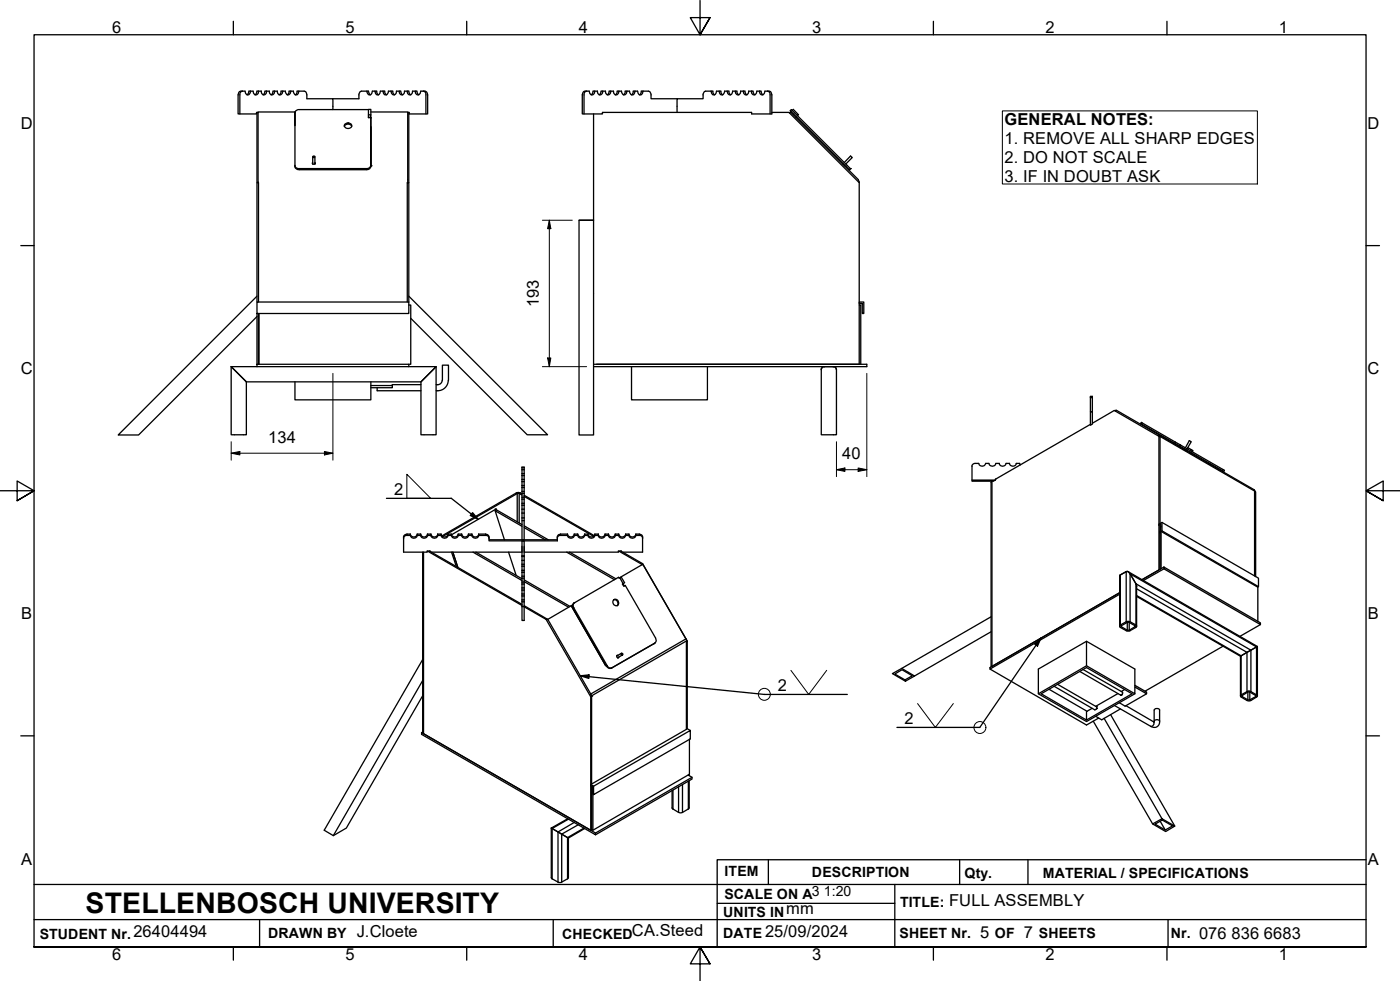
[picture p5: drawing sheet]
<svg xmlns="http://www.w3.org/2000/svg" width="410mm" height="287mm" viewBox="0 0 410 287" stroke-linecap="round" stroke-linejoin="round" font-family="sans-serif">
<!-- layer: Visible Edges(ISO) -->
<g fill="none" stroke="#000" stroke-width=".38">
<path d="M71 26.7l-.6 .3-.2 .5v5.9M73.3 26.7a.83 .83 0 0 1-.8 1.1 .83 .83 0 0 1-.7-1.1h-1.5l-.5 .6-.1 6.1h5.4l.1-.5M75.6 32.9h-.4v20.6h.5v34.9M75.7 26.7a.83 .83 0 0 1-.8 1.1 .83 .83 0 0 1-.8-1.1h-1.2l-.6 1.1M78 26.7a.81 .81 0 0 1-.7 1.1 .81 .81 0 0 1-.8-1.1h-1.3l-.5 1.1M80.4 26.7a.81 .81 0 0 1-.8 1.1 .81 .81 0 0 1-.7-1.1h-1.3l-.6 1.1M82.8 26.7a.83 .83 0 0 1-.8 1.1 .83 .83 0 0 1-.8-1.1h-1.3l-.1 .7-.4 .4M85.2 26.7a.83 .83 0 0 1-.8 1.1 .83 .83 0 0 1-.8-1.1h-1.3l-.2 .7-.4 .4M86.4 32.8v4M86.5 27.8l.4-.6 .1-.5h2.1l.4 .1 .2 .5 .2 1.6h7.6v3.2M87.5 26.7a.83 .83 0 0 1-.8 1.1 .83 .83 0 0 1-.8-1.1h-1.3v.5l-.5 .6M100.8 37a1.24 1.24 0 0 1 2.2 0"/>
<path d="M100.9 36.5a1.1 1.1 0 0 1 1.3-.5 1.1 1.1 0 0 1 .7 1.1 1.15 1.15 0 0 1-1.2 .5 1.15 1.15 0 0 1-.9-.9zM107.4 26.7a.83 .83 0 0 0 .8 1.1 .83 .83 0 0 0 .8-1.1h1.3l.1 .5 .4 .6M107.9 34.4h.7v-.8h-.7v.8h.7v.3M107.9 33.6v-1.6h.7v1.6M107.9 32.1h-20.5l-.7 .3-.3 .6M107.9 34.2v.2M108.5 27.8l-.6-1.1h-2l-.6 .3a2.15 2.15 0 0 0-.2 1.9h-7.6M108.6 32.8h10.8v20.7M108.6 34.4v14.4l-.3 .6-.8 .3h-20.1l-1-.7v-16.2h-10.8v20.7M109.8 26.7a.83 .83 0 0 0 .8 1.1 .83 .83 0 0 0 .8-1.1h1.2l.1 .5 .5 .6M112.1 26.7a.83 .83 0 0 0 .8 1.1 .83 .83 0 0 0 .8-1.1h1.3l.1 .5 .4 .6M114.5 26.7a.83 .83 0 0 0 .8 1.1 .83 .83 0 0 0 .8-1.1h1.2l.2 .7 .4 .4"/>
<path d="M116.9 26.7a.81 .81 0 0 0 .8 1.1 .81 .81 0 0 0 .7-1.1h1.3l.2 .7 .4 .4M119.3 26.7a.81 .81 0 0 0 .7 1.1 .81 .81 0 0 0 .8-1.1h1.2l.6 1.1M119.4 32.9h.3M119.7 32.9v55.5M121.6 26.7a.83 .83 0 0 0 .8 1.1 .83 .83 0 0 0 .8-1.1h1.5l.4 .6 .1 6.1h-5.4l-.1-.5M124 26.7l.5 .3 .2 .5v5.9M171.8 26.7l-.6 .3-.2 .5v5.9M173.8 33.4v93.9h-4.3v-62.8h4.3h-4.3M174.1 26.7a.83 .83 0 0 1-.8 1.1 .83 .83 0 0 1-.8-1.1h-1.4l-.5 .6-.1 6.1h5.9v-.5h43.7v.5h5.9l-.1-6.1-.5-.6h-1.4a.83 .83 0 0 1-.8 1.1 .83 .83 0 0 1-.8-1.1M176.5 26.7a.81 .81 0 0 1-.8 1.1 .81 .81 0 0 1-.8-1.1h-1.2l-.6 1.1M178.8 26.7a.81 .81 0 0 1-.7 1.1 .81 .81 0 0 1-.8-1.1h-1.3l-.5 1.1M181.2 26.7a.83 .83 0 0 1-.8 1.1 .83 .83 0 0 1-.8-1.1h-1.2l-.2 .7-.4 .4"/>
<path d="M183.6 26.7a.83 .83 0 0 1-.8 1.1 .83 .83 0 0 1-.8-1.1h-1.3l-.2 .7-.4 .4M185.9 26.7a.83 .83 0 0 1-.8 1.1 .83 .83 0 0 1-.8-1.1h-1.2l-.1 .5-.4 .6M187.3 27.8l.4-.6 .1-.5h2.1l.5 .3a2.15 2.15 0 0 1 .2 1.9h7.6M188.3 26.7a.83 .83 0 0 1-.8 1.1 .83 .83 0 0 1-.8-1.1h-1.3v.5l-.5 .6M208.2 26.7a.83 .83 0 0 0 .8 1.1 .83 .83 0 0 0 .8-1.1h1.3v.5l.5 .6M209.2 27.8l-.4-.6-.1-.5h-2.1l-.5 .3a2.15 2.15 0 0 0-.2 1.9h-7.7v4M210.6 26.7a.83 .83 0 0 0 .8 1.1 .83 .83 0 0 0 .8-1.1h1.2l.1 .5 .4 .6M212.9 26.7a.83 .83 0 0 0 .8 1.1 .83 .83 0 0 0 .8-1.1h1.3l.2 .7 .3 .4M215.3 26.7a.81 .81 0 0 0 .8 1.1 .81 .81 0 0 0 .8-1.1h1.2l.2 .7 .4 .4M217.7 26.7a.81 .81 0 0 0 .7 1.1 .81 .81 0 0 0 .8-1.1h1.3l.5 1.1M220 26.7a.83 .83 0 0 0 .8 1.1 .83 .83 0 0 0 .8-1.1h1.2l.6 1.1M224.7 26.7l.6 .3 .2 .5v5.9"/>
<path d="M226 32.9h5l20.6 20.6M231.2 33.1l.3-.3 19.8 19.8M231.6 32.7l-.1 .1M231.7 32.1l17.3 17.3-.3 .3-17.3-17.3zM232 32.3l.3-.3 1.5 1.6-.3 .3M233.2 34.2l-.2 .2M75.2 53.5v34.9M86.4 48.4l.2 .6 .8 .4h20.1l.8-.4 .3-.5M91.6 47.6a.35 .35 0 0 0 .3 .5 .35 .35 0 0 0 .3-.5M91.6 45.9v2.1M91.6 47.9l-.1 .1M92.2 45.9v2.1"/>
<path d="M92.2 47.9l.1 .1M119.7 53.5h-.4v34.9M246.9 47.9l-.2 .1M247.2 47.6l1.8-1.9 .6 .4-2 1.9M247.3 48.3l-.1 .2M251.3 52.7l.2 .6M251.6 53.2v53.4M75.2 88.4h44.5v3.4h-44.5zM75.2 86.7l-40.6 40.6h6l34.6-34.6M75.2 91.8v14.8M75.7 91.8v14.8M75.8 91.8v14.8"/>
<path d="M119.7 89.3h.6v17.3h-.6M119.7 86.7l40.6 40.6h-5.9l-34.1-34.1M251.6 89.3h.4v17.3M251.6 88.4h1.3v3.4h-.4v-2.9h-.9zM67.7 107.3l4.4 4.5M67.7 107.3v20h4.4v-15.5M67.7 107.3h7.5M75.2 106.6h44.5v.7h-44.5zM86.4 111.8v5.2h22.2v-5.2M108.6 112.9h6.3v.6h-6.3M110.4 113.5v.9h12.9M119.7 107.3h8l-4.4 4.5h-51.2"/>
<path d="M123.3 112.6h-8.4v.3M124.1 110.9l3.6-3.6v20h-4.4v-15.5zM129.5 111.3a1.4 1.4 0 0 1-1.8 1.3M129.5 111.3v-4.4h1.8v4.4M131.3 111.3a3.1 3.1 0 0 1-3.6 3.1M173.8 106.6h80v.7h-80M184.9 107.3v9.7h22.2v-9.7M241.4 107.3l-.5 .1-.4 .6v19.3h4.4v-19.1l-.2-.6-.7-.3M152.8 137.5h.7M152.8 139.2h.7M152.8 138.6h.7M298.8 136.1l-.2-.4h-1a1 1 0 0 1-1 .8 1 1 0 0 1-1-.8h-1a1 1 0 0 1-1 .8 1 1 0 0 1-1-.8h-1a1.04 1.04 0 0 1-1 .8 1.04 1.04 0 0 1-1-.8h-1a1.04 1.04 0 0 1-1 .8 1.04 1.04 0 0 1-1-.8h-1.3l-.7 .5v4.3"/>
<path d="M319.3 120.5h.5v3.7l-.5 .3v-8.5h.5v4.5M319.3 124.2l-27.8 16.1M319.8 123.9l6.5-3.7 13.4 7.7v25.3M326.6 120.3l.2-.3 12.6 7.3M334.2 123.6l24.3 14.1-.2 .3-14.3-8.3-9.8-5.6-.2-.1zM339.3 127.7v39.1M339.4 127.3l.2 .5M339.4 127.3l27.9 16.1 .1 .6M346.8 131.4v.2M347.1 131.1l1.1-2.1 .6 .3-1.2 2M347.4 131.7l-.1 .2M347.5 131.8l-.2 .1"/>
<path d="M347.7 131.4l.2-.3 1 .5-.2 .4M348.5 132.3l-.1 .2M348.9 131.6l.4 .3-.2 .3M348.9 132.6l-.1 .1M353.8 135.7l.6 .3M120.1 156.4l-1.4 .1-.5 .5v4.6h6.8v-.3h.9M120.1 156.4a1.04 1.04 0 0 0 1.1 .8 1.04 1.04 0 0 0 1-.8M120.1 156.7l-1.4 .1-.5 .8M120.1 156.7a1.04 1.04 0 0 0 1.1 .9 1.04 1.04 0 0 0 1-.9M120.1 156.4v.3M122.2 156.4h1M122.2 156.7h1"/>
<path d="M122.2 156.4v.3M123.2 156.4a1 1 0 0 0 1 .8 1 1 0 0 0 1-.8M123.2 156.7a1 1 0 0 0 1 .9 1 1 0 0 0 1-.9M123.2 156.4v.3M125.2 156.4h1M125.2 156.7h1M125.2 156.4v.3M126.2 156.4a1 1 0 0 0 1 .8 1 1 0 0 0 .9-.8M126.2 156.7a1 1 0 0 0 1 .9 1 1 0 0 0 .9-.9M126.2 156.4v.3M128.1 156.4h1.1M128.1 156.7h1.1"/>
<path d="M128.1 156.4v.3M129.2 156.4a1.04 1.04 0 0 0 1 .8 1.04 1.04 0 0 0 1-.8M129.2 156.7a1.04 1.04 0 0 0 1 .9 1.04 1.04 0 0 0 1-.9M129.2 156.4v.3M131.2 156.4h.9M131.2 156.7h.9M131.2 156.4v.3M132.1 156.4a1.04 1.04 0 0 0 1.1 .8 1.04 1.04 0 0 0 1-.8M132.1 156.7a1.04 1.04 0 0 0 1.1 .9 1.04 1.04 0 0 0 1-.9M132.1 156.4v.3M134.2 156.4h1M134.2 156.7h1"/>
<path d="M134.2 156.4v.3M135.2 156.4a1 1 0 0 0 1 .8 1 1 0 0 0 1-.8M135.2 156.7a1 1 0 0 0 1 .9 1 1 0 0 0 1-.9M135.2 156.4v.3M137.2 156.4h1M137.2 156.7h1M137.2 156.4v.3M138.2 156.4a1 1 0 0 0 1 .8 1 1 0 0 0 .9-.8M138.2 156.7a1 1 0 0 0 1 .9 1 1 0 0 0 .9-.9M138.2 156.4v.3M140.1 156.4l2.6 .1 .4 .3 .1 .8M140.1 156.7l2.6 .1 .5 .8"/>
<path d="M140.1 156.4v.3M143.2 158h20M145 149h.3l.1 .2M145 149.5l.4-.3 7.4 4.4M145.3 149l-13.1 7.5M152.8 144.6l-.9-.4-.7 .1-21.8 12.6M152.8 144.9l-.9-.5-.5 .1-21.8 12.5M152.8 154.1l-7.8-4.6 2.7 8.5M152.8 158.4h.7v23.2h-.7zM152.8 158v-21.3h.7v21.3M152.8 160v1.6h-26.5M152.8 152.4h.7"/>
<path d="M152.8 142.1h.7M152.8 141h.7M152.8 149h.7M152.8 147.9h.7M152.8 143.8h.7M152.8 142.7h.7M152.8 140.3h.7M152.8 147.3h.7M152.8 146.1h.7M152.8 145.6h.7M152.8 144.4h.7M153.5 160v1.6h27.5v-.3h.9"/>
<path d="M153.5 145l20.5 11.8M153.5 145.3l20.3 11.7M153.5 153.9l7 4.1M153.5 154.4l6.1 3.6M166.2 156.4l-2.6 .1-.4 .5v1.3h-20v-.7M166.2 156.7l-2.6 .1-.4 .8M166.2 156.4a1 1 0 0 0 1 .8 1 1 0 0 0 .9-.8M166.2 156.7a1 1 0 0 0 1 .9 1 1 0 0 0 .9-.9M166.2 156.4v.3M168.1 156.4h1.1M168.1 156.7h1.1M168.1 156.4v.3"/>
<path d="M169.2 156.4a1.04 1.04 0 0 0 1 .8 1.04 1.04 0 0 0 1-.8M169.2 156.7a1.04 1.04 0 0 0 1 .9 1.04 1.04 0 0 0 1-.9M169.2 156.4v.3M171.2 156.4h.9M171.2 156.7h.9M171.2 156.4v.3M172.1 156.4a1.04 1.04 0 0 0 1.1 .8 1.04 1.04 0 0 0 1-.8M172.1 156.7a1.04 1.04 0 0 0 1.1 .9 1.04 1.04 0 0 0 1-.9M172.1 156.4v.3M174.2 156.4h1M174.2 156.7h1M174.2 156.4v.3"/>
<path d="M175.2 156.4a1 1 0 0 0 1 .8 1 1 0 0 0 1-.8M175.2 156.7a1 1 0 0 0 1 .9 1 1 0 0 0 1-.9M175.2 156.4v.3M177.2 156.4h1M177.2 156.7h1M177.2 156.4v.3M178.2 156.4a1 1 0 0 0 1 .8 1 1 0 0 0 .9-.8M178.2 156.7a1 1 0 0 0 1 .9 1 1 0 0 0 .9-.9M178.2 156.4v.3M180.1 156.4h1.1M180.1 156.7h1.1M180.1 156.4v.3"/>
<path d="M181.2 156.4a1.04 1.04 0 0 0 1 .8 1.04 1.04 0 0 0 1-.8M181.2 156.7a1.04 1.04 0 0 0 1 .9 1.04 1.04 0 0 0 1-.9M181.2 156.4v.3M183.2 156.4h.9M183.2 156.7h.9M183.2 156.4v.3M184.1 156.4a1.04 1.04 0 0 0 1.1 .8 1.04 1.04 0 0 0 1-.8M184.1 156.7a1.04 1.04 0 0 0 1.1 .9 1.04 1.04 0 0 0 1-.9M184.1 156.4v.3M186.2 156.4h1.3l.7 .6v4.6h-5.9M186.2 156.7l1.4 .1 .6 .8M186.2 156.4v.3"/>
<path d="M290.4 140.9l-.2 .2v54.1M291.6 140.2l-.1 .3-.7 .4h-6.2v-.4h6.9M339.7 155.7v.1M339.7 155.2v.1M339.7 155.5v.1M339.7 156h.1M339.9 154.1l-.2-.2v12.7M339.9 154.1l-.2 .2v1.6M340.2 152.9v2.5l28.3 16.3-.3 .1-28.3-16.3 .3-.1M123.8 161.6l.1 53.1 49.1 28.3 .2-.1v-12.8M125.2 161.3l27.6 15.9M125.7 161.3l27.1 15.6"/>
<path d="M125.9 161.3v.1M132.2 161.6l1.4 4.2M132.6 161.6l1.4 4.5M138.5 161.6l14.3 8.3M139.3 161.6l13.5 7.8M148.9 161.6l2.2 6.8M152.8 175.6h.7M152.8 172.1h.7M152.8 171h.7M152.8 165.2h.7M152.8 164h.7M152.8 170.4h.7"/>
<path d="M152.8 169.2h.7M152.8 173.9h.7M152.8 172.7h.7M152.8 167h.7M152.8 165.7h.7M152.8 168.7h.7M152.8 167.5h.7M152.8 174.4h.7M152.8 162.7h.7M153.5 177.6l6.4 3.7M153.5 177.3l6.6 3.9M153.5 169.7l13.4 7.8"/>
<path d="M153.5 170.3l13 7.5M165.9 161.6l14 8.1M166.8 161.6l13.5 7.8M167.6 177.1l-.3 .2 9.9 17.3M168.3 176.4a1.05 1.05 0 0 0-.5 1.6l9.7 17 .9 .7 .6-.1 12.7-7.3M168.3 176.4l-.5 .5 .2 1 9.9 17.2 .7 .4h.6M179.7 175.6a1.06 1.06 0 0 1 1.1 .5 1.06 1.06 0 0 1-.1 1.2M179.8 175.5a.96 .96 0 0 1 1.2 .6 .96 .96 0 0 1-.5 1.2 1.04 1.04 0 0 1-1-.7 1.04 1.04 0 0 1 .3-1.1zM181.2 161.3l6.7 3.9 .3-.2M181.5 169.1l-.2 .1-.2-.2-12.8 7.4M181.7 161.3l6.5 3.7M181.9 168.9l6.3-3.7 12.8 22v.6"/>
<path d="M181.9 161.3v.1M182.4 170.9l.4 .6M182.4 170.8l-.9-1.7 .4-.2 1 1.7-.7 .4 .4 .6 .5-.3 8.9 15.5 .2 .7-.5 .8M187.9 165.2l.1 .2M188.2 165l13 22.7-.2 .1v25.7l-27.8 16v-26l-12.8-22.2-.3-.1M327.9 173.5l-38 21.9v.4l28.2 16.4 3.6-2M327.9 173.9l-38 21.9M330.3 167.3l37.9 21.9M332.8 174.6l30.4 17.5M340 166.4l-.1-13-.6 .3v-.3l.9-.5 28.3 16.3v2.5M340.8 166l28.3 16.3v.5l-28.3-16.3zM340.8 166l-6.4 3.7"/>
<path d="M340.8 166.5l-6 3.4M367.3 168.6v-24.7l.4 .2v24.7M368.3 171.8v10.1M123.8 193.1l-28.9 49.9 2.7 1.6 3.8-2.2 22.4-38.7M123.8 199.2l-26.2 45.4M159.9 181.3l13.1 22.7 .2-.2M160.1 181.2l-.2 .1M160.4 181.3l6.9-4 9.9 17.3M177.4 194.6h-.2M180.7 191.9h.1M181 191.8a.37 .37 0 0 0-.4 .5 .37 .37 0 0 0 .6 .1M182 191.2l-1.4 .8"/>
<path d="M182.2 191.7l-1.2 .8M191.7 188.3l-.2 .1M201.2 187.7v25.6l.9 .5M261.3 197.2l2.7-1.5 3.8 2.2-2.7 1.5zM262 197.3l2.1-1.3 3 1.8-2.1 1.2zM290.2 184.9l-22.4 13M290.2 180.5l-26.2 15.2M316.2 196.5l11.9 7 .5-.3M317.1 196l11.5 6.6v.6M318.1 187.7v7.2l14.2 8.2v-7.3l-14.2-8.1-14.1 8.1v7.3l14.1-8.2M327.9 183.3v-14.7l.1-.3 1.9-1h.4l.6 .7 1.9 3.5v11.8M328 183l1.8-1 .7-.1 2.1 1.1 .2 .4-2.1 1.3h-.8l-1.9-1-.1-.3z"/>
<path d="M328.3 183.2l2.2-1.1 1.9 1.1v.2l-2.1 1.1-1.9-1zM358.1 189.2l-22.8 13.1M363.2 192.1v11.6M368.2 189.2l-5 2.9M368.2 189.2v14.5M369.1 182.8l-6 3.5M123.4 214.5l51 29.4M123.8 214.3l-.4 .2v.5l51 29.4v-.5l28.2-16.4M173 204v39M201.9 216.4v10.2l-28.3 16.4-.4-.1 .2-11M304 203.1l14.1 8.1 14.2-8.1M307.1 201.8l11.2 6.4"/>
<path d="M309.6 200.3l11.5 6.6a.6 .6 0 0 1-.6 .9l-11.9-6.9M319.8 207.3l-1.7 1v2.5l-13.2-7.7 13.2-7.7 13.4 7.7-13.4 7.7M320.1 211.1l17.4 30.1M321.1 207.4v.1M323.3 210.3l16.9 29.4M325.2 209.2l18.8 32.6M326.3 206.5l10.6 6.1a1.61 1.61 0 0 0 1.8 .2 1.61 1.61 0 0 0 .8-1.6v-3.4a.93 .93 0 0 0-1.6 0v3.5M327.3 203l-6.5 3.8M328 207.5l-5.4 3.2-1.7-1M328.5 203.2h.1M329.3 201.8l-1 .7M329.7 206.6l8.3 4.7"/>
<path d="M332.3 200.6l3.4 2v.5l-3.4-2M335.7 203.1l-6.3 3.6-1.7-1M363.4 203.4l1.9-1.1h.5l2.1 1.1 .3 .4-1.9 1.3-.7 .1-2.2-1.2-.2-.2zM363.6 203.7l1.8-1.1 .4-.1 2 1.2-1.8 1.2h-.5zM166.2 239.7l-4.8 2.7M173 229.6l.8 .5 28.3-16.3v2.5l-28.3 16.3v-2.5M173 230l.5 .3v2.1l.3 .2M173.3 231.4l-.1 .3M173.3 231.1l-.1 .1M173.3 230.2v1.5M173.6 232.5v10.5M201.5 226.9l1.1 .6v.5l-28.2 16.4"/>
<path d="M201.8 228.6v7.9l-2 1.3h-1.1l-1.9-1.2v-5.2M201.8 226.7v.3M161.4 242.4l5 2.9M161.4 242.4v14.5l2.2 1.4h.7l2.1-1.4v-11.6M171.2 242.5l-4.8 2.8M337.5 241.2l2.7-1.5 3.8 2.1-2.7 1.6zM338.2 241.3l2.1-1.3 3 1.8-2.1 1.2zM339.7 240.4l1.5 2.6"/>
<circle cx="91.9" cy="45.8" r=".29"/>
<circle cx="182.1" cy="191.5" r=".27"/>
</g>
<g fill="#000">
<circle cx="108.6" cy="48.5" r=".19"/>
<circle cx="119.3" cy="53.5" r=".19"/>
<circle cx="248.7" cy="49.7" r=".19"/>
<circle cx="249" cy="49.4" r=".19"/>
<circle cx="367.3" cy="143.9" r=".19"/>
<circle cx="201" cy="187.8" r=".19"/>
<circle cx="173.2" cy="203.8" r=".19"/>
<circle cx="321.1" cy="206.9" r=".19"/>
<circle cx="321.1" cy="207.4" r=".19"/>
<circle cx="328.2" cy="203.5" r=".19"/>
<circle cx="328.6" cy="203.2" r=".19"/>
</g>
<!-- layer: Visible Tangent Edges(ISO) -->
<g fill="none" stroke="#000" stroke-width=".38">
<path d="M319.3 116.4h.5M152.8 136.9h.7M334.4 123.8l-.2 .3M339.4 127.3l-.2 .3M339.5 127.8l27.9 16M344.2 129.4l-.2 .3M345.6 130.3l-.2 .3M358.1 137.4l-.2 .3M119.2 156.4v.3M142.2 156.4v.3M151.2 144.3l.2 .2v8.3M152.3 144.3l-.3 .2v8.6"/>
<path d="M152.8 151.6h.7M152.8 150.2h.7M164.1 156.4v.3M187.2 156.4v.3M290.4 140.9v54.2M124 161.6v53.2M152.8 162.9h.7M152.8 177.6h.7M152.8 176.2h.7M168 177.9l-.2 .1M328 168.3v14.7M329.8 167.3v14.7"/>
<path d="M332.8 174.3l30.6 17.7v11.4M332.8 172.4l32.3 18.6v11.5M177.8 194.9l-.3 .1M179.2 195.5l-.2 .1M191.7 188.3l-.2 .1M200.9 187l-28.1 16.2M201 187.6l-27.8 16.1-.2-.1M328.4 183.1v.4M330.1 182.2v2.3M330.6 182.2v2.3M330.9 182v-14l37 21.4v14M332.3 183.1v.4"/>
<path d="M332.6 183v-12.1l33.7 19.4v12.2M337.8 211.3a.89 .89 0 0 1-.9 1.3M337.9 211.2a.87 .87 0 0 1 .8-.6 .87 .87 0 0 1 .8 .6M363.7 203.6v.3M365.4 202.6v2.3M366 202.6v2.3M367.7 203.6v.3M166.4 239.8l-4.7 2.7v14.8M197 231.3v5.5M198.7 230.3v7.5M199.8 229.6v8.2M201.5 228.7v8.1"/>
<path d="M168.1 240.7l-4.7 2.8v14.7M169.3 241.4l-4.8 2.8v14M171 242.4l-4.8 2.8v12.1"/>
</g>
<circle cx="201.5" cy="226.9" r=".19" fill="#000"/>
<!-- layer: Border_0 -->
<g fill="none" stroke="#000" stroke-width=".38">
<path d="M68.3 6.2v4M136.7 6.2v4M205 .1v10.1l-2.9-5h5.8l-2.9 5 2.9-5M273.3 6.2v4M341.7 6.2v4M6.1 71.9h3.9M400 71.9h3.9M0 143.7h10l-5-2.9v5.8l5-2.9-5 2.9M410 143.7h-10l5-2.9v5.8l-5-2.9 5 2.9M6.1 215.4h3.9M400 215.4h3.9M10 277.2v-267h390v267h-390h390"/>
<path d="M68.3 277.2v3.9M136.7 277.2v3.9M273.3 277.2v3.9M341.7 277.2v3.9M207.9 282.1l-2.9-4.9 2.9 4.9h-5.8l2.9-4.9v10"/>
</g>
<!-- layer: Sketch Geometry(ISO) -->
<path d="M10 258.9h390M225 251.7v7.2M262 258.9v18.3M281 251.7v7.2M301 251.7v7.2M400 251.7h-190v25.5M10 277.2h390M10 269.2h390M76 269.2v8M162 269.2v8M210 264.4h52M342 269.2v8" fill="none" stroke="#000" stroke-width=".38"/>
<!-- layer: Dimensions(ISO) -->
<g fill="none" stroke="#000" stroke-width=".29">
<path d="M158.8 64.5h8.8M160.8 64.5l.5 2.4h-1zM160.8 64.5v42.8M97.5 109.3v25.4M158.8 107.3h13M160.3 104.8h1l-.5 2.5zM253.8 109.3v30.2M67.7 132.7l2.5-.5v1zM67.7 132.7h29.8M67.7 129.3v5.4M95 132.2l2.5 .5-2.5 .5zM244.9 137.5l2.5-.5v1z"/>
<path d="M244.9 137.5h8.9M244.9 129.3v10.2M251.3 137l2.5 .5-2.5 .5z"/>
</g>
<path d="M160.8 64.5l.5 2.4h-1zM160.3 104.8h1l-.5 2.5zM67.7 132.7l2.5-.5v1zM95 132.2l2.5 .5-2.5 .5zM244.9 137.5l2.5-.5v1zM251.3 137l2.5 .5-2.5 .5z" fill="#000"/>
<!-- layer: Symbols(ISO) -->
<path d="M113.2 145.9h18.9l7.9 6.1M138.4 150.1l1.6 1.9-2.3-1.1zM169.9 197.8l2.6-.2-.1 1zM169.9 197.8l53.9 5.5h24.3M303 188.5l1.8-1.7-1 2.3zM304.8 186.8l-17.9 26.1h-24.3" fill="none" stroke="#000" stroke-width=".38"/>
<path d="M138.4 150.1l1.6 1.9-2.3-1.1zM169.9 197.8l2.6-.2-.1 1zM303 188.5l1.8-1.7-1 2.3z" fill="#000"/>
<g fill="none" stroke="#000" stroke-width=".29">
<path d="M293.5 32.5h74.7v21.4h-74.7zM119.1 138.8l7 7.1h-7zM231.6 196.2l5.2 7.1 5.3-7.1M268.7 205.9l5.2 7 5.2-7"/>
<circle cx="223.8" cy="203.2" r="1.75"/>
<circle cx="286.9" cy="213" r="1.75"/>
</g>
<text font-size="8.3" x="25.1" y="267.2">STELLENBOSCH UNIVERSITY</text>
<g font-size="4.8">
<text x="32.8" y="9.7">6</text>
<text x="101.2" y="9.7">5</text>
<text x="169.5" y="9.7">4</text>
<text x="237.8" y="9.7">3</text>
<text x="306.1" y="9.7">2</text>
<text x="374.5" y="9.7">1</text>
<text x="6.1" y="37.8">D</text>
<text x="294.1" y="36.7">GENERAL NOTES:</text>
<text x="400.4" y="37.8">D</text>
<text x="294.1" y="42.2">1. REMOVE ALL SHARP EDGES</text>
<text x="294.1" y="47.6">2. DO NOT SCALE</text>
<text x="294.1" y="53.2">3. IF IN DOUBT ASK</text>
<text x="157.7" y="89.9" transform="rotate(-90 157.7 89.9)">193</text>
<text x="6.1" y="109.6">C</text>
<text x="400.4" y="109.6">C</text>
<text x="78.5" y="129.6">134</text>
<text x="246.6" y="134.4">40</text>
<text x="115.4" y="144.8">2</text>
<text x="6.2" y="181.3">B</text>
<text x="400.5" y="181.3">B</text>
<text x="227.8" y="202.2">2</text>
<text x="264.9" y="211.9">2</text>
<text x="6.2" y="253.1">A</text>
<text x="400.5" y="253.1">A</text>
<text x="230.2" y="267.5">mm</text>
<text x="277.9" y="265.1">FULL ASSEMBLY</text>
<text x="39.1" y="274.4">26404494</text>
<text x="104.5" y="274.1">J.Cloete</text>
<text x="185" y="274">CA.Steed</text>
<text x="224" y="274.1">25/09/2024</text>
<text x="287" y="274.5">5</text>
<text x="299.8" y="274.7">7</text>
<text x="351.1" y="274.8">076</text>
<text x="360.6" y="274.8">836</text>
<text x="370.1" y="274.8">6683</text>
<text x="32.8" y="281.1">6</text>
<text x="101.2" y="281.1">5</text>
<text x="169.5" y="281.1">4</text>
<text x="237.8" y="281.1">3</text>
<text x="306.1" y="281.1">2</text>
<text x="374.5" y="281.1">1</text>
</g>
<g font-size="4.1">
<text x="212.2" y="256.5">ITEM</text>
<text x="237.7" y="256.7">DESCRIPTION</text>
<text x="282.4" y="256.9">Qty.</text>
<text x="305.4" y="256.9">MATERIAL / SPECIFICATIONS</text>
<text x="212.1" y="263">SCALE ON A3</text>
<text x="241.2" y="262.4">1:20</text>
<text x="211.8" y="268.4">UNITS IN</text>
<text x="263.5" y="265.6">TITLE:</text>
<text x="11.6" y="274.8">STUDENT Nr.</text>
<text x="78.5" y="274.6">DRAWN BY</text>
<text x="164.6" y="274.8">CHECKED</text>
<text x="211.8" y="274.6">DATE</text>
<text x="263.4" y="274.6">SHEET Nr.</text>
<text x="291.3" y="274.6">OF</text>
<text x="304.2" y="274.6">SHEETS</text>
<text x="342.8" y="274.5">Nr.</text>
</g>
</svg>
